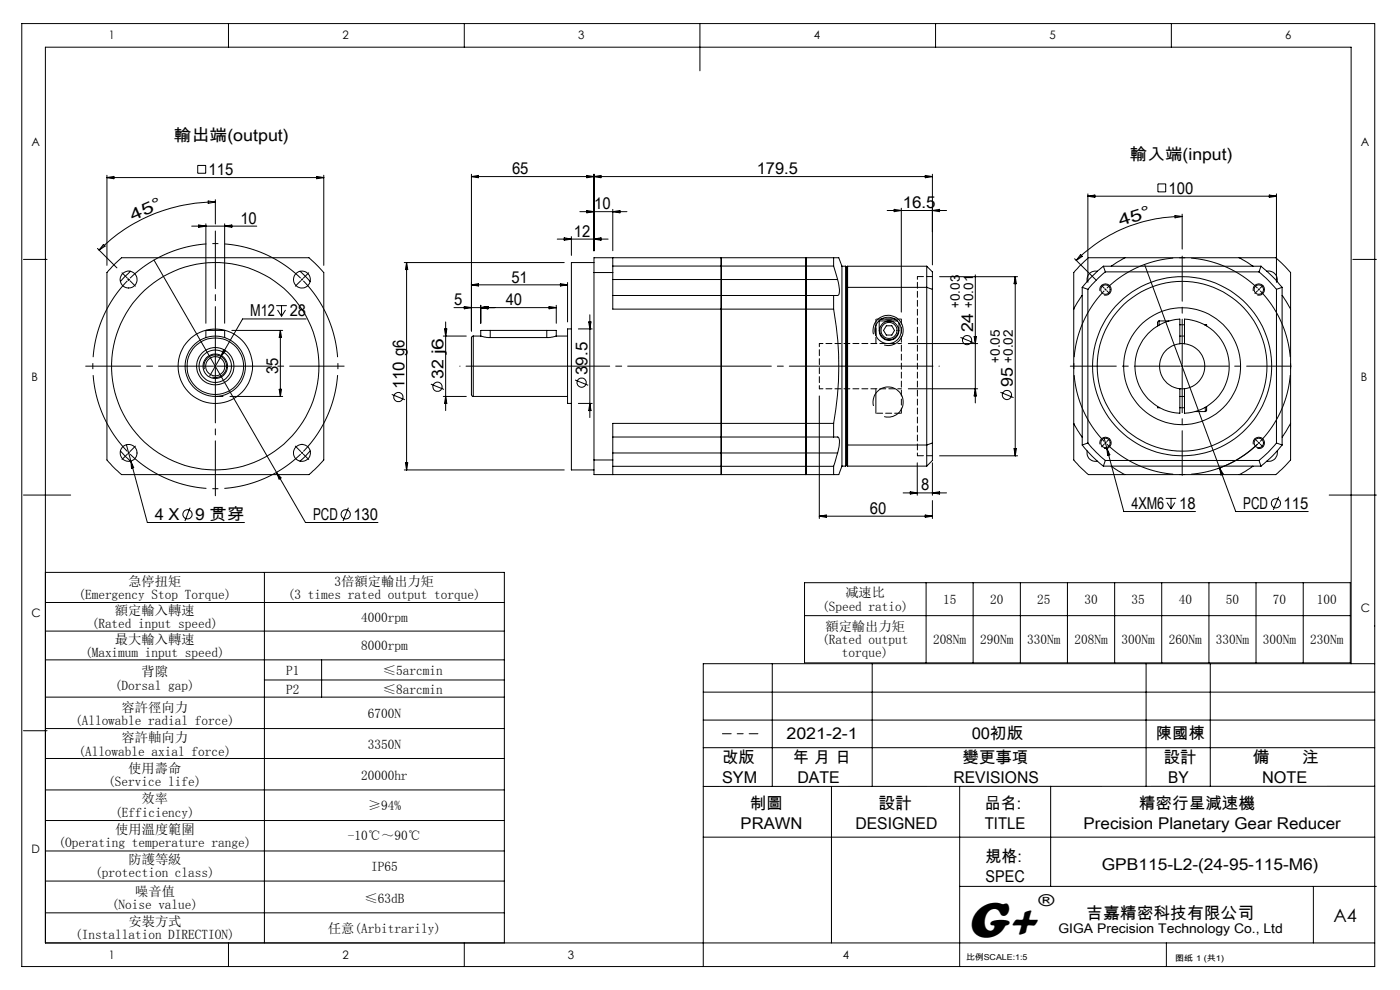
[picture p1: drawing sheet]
<svg xmlns="http://www.w3.org/2000/svg" width="297mm" height="210mm" viewBox="0 0 297 210" stroke-linecap="round" stroke-linejoin="round" font-family="sans-serif">
<g fill="none" stroke="#000" stroke-width=".21">
<path d="M4.6 5h287v200h-287zM48.5 5v5M98.5 5v5M148.5 5v10M198.5 5v5M248.5 5v5M22.7 37.2v19.1M22.7 37.7h46M22.7 37.7l1.5-.3v.5zM41.9 35.1h1.7v1.7h-1.7zM67.2 37.4l1.5 .3-1.5 .2zM68.7 37.2v19.1"/>
<path d="M100 37.5h97.8M100 37v33.2M100 37.5l1.5-.3v.5zM124.5 37.2l1.5 .3-1.5 .2zM126 37v16.2M126 37.5l1.5-.3v.5zM196.3 37.2l1.5 .3-1.5 .2zM197.8 37v19.2M245.6 39h1.7v1.7h-1.7zM5 55h5M20.7 52.7l4.1 4.1M21.9 51.8l.4 .4-1.3 .8z"/>
<path d="M23.8 56.6l2-1.9h39.7l1.3 1.1 1.9 2v39.8l-1.1 1.2-2.1 1.9h-39.7l-1.2-1.1-1.9-2v-39.8zM27.1 59.2l.3 .2M27.4 59.2l-.3 .2M27.7 57.5l-2.2 2.2M32.7 55.2l32.1 55.6h15.4M40.7 48h13.8M42.2 47.7l1.5 .3-1.5 .2zM43.7 47.5v21.1M44.2 42.6l1.5 .3-1.5 .2zM45.7 42.9a34.9 34.9 0 0 0-24.7 10.1M45.7 42.4v5.1M47.7 47.5v21.1"/>
<path d="M47.7 48l1.5-.3v.5zM63.6 57.5l2.2 2.2M85.8 55.7h33.9M86.3 55.7v44M86.3 55.7l.2 1.5h-.5zM118.2 50.7h10.8M119.7 50.4l1.5 .3-1.5 .3zM120.4 59.9v8.4M121.2 50.2v4M123 44.9h10M124.5 44.7l1.5 .2-1.5 .2zM126 55.7h-4.8v44h4.8"/>
<path d="M126 57.8v39.8M126 57.8h4M126 50.7l1.5-.3v.6zM130 54.7v3.1M130 57.8v7.8h46.8M130 59.3h47.7M130 56.4h46.8M130 44.4v8.8M130 44.9l1.5-.2v.4zM153 54.7v46M171 54.7v46M176.8 56.4l.9 2.9"/>
<path d="M176.8 54.7v1.7M176.8 54.7h1.1l.7 1.8M176.8 54.7h-50.8v3.1M177.7 59.3a5 5 0 0 1 .2 3.2 .96 .96 0 0 1-1.1 .2M178.6 56.5v42.4M178.6 56.5h.8M179.4 56.5v42.4M179.4 56.5l.2 .2M179.6 56.7v42M179.8 56.5v4.5M179.8 56.5l-.2 .2M179.8 56.5h16.8"/>
<path d="M188.2 44.7h12.6M189.7 44.4l1.5 .3-1.5 .2zM191.2 44.2v22M196.6 56.5v4.5M196.6 56.5l1.2 1.2v3.7M197.8 44.7l1.5-.3v.5zM199.3 58.7h16.6M206.9 58.3v27.2M215.4 58.7v38M215.4 58.7l.2 1.5h-.5zM228 54.9l4.6 4.6M229.2 54l.4 .4-1.3 .8z"/>
<path d="M230.8 41.1v18.8M230.8 41.6h40M230.8 41.6l1.5-.2v.5zM232.8 57.5a1.81 1.81 0 0 0-2.2 2.2M234.1 56.5a28.8 28.8 0 0 0-4.5 4.5M234.1 56.5h33.4M234.1 56.5l.4 1.2M234.5 57.7l-1.5 1.3-2.2 2.4M234.5 57.7h32.6M238.7 54.7h-7.8l-2 1.9-1.1 1.2v7.8M238.7 54.7l-2.9 1.8M238.7 54.7h24.2"/>
<path d="M242.8 56.1l15.9 43.2M249.3 45.7l1.5 .2-1.5 .3zM250.8 45.9a31.7 31.7 0 0 0-22.5 9.3M250.8 45.4v7.4M262.9 54.7h7.8l1.2 1.1 1.9 2v7.8M262.9 54.7l2.9 1.8M267.1 57.7l1.5 1.3 2.2 2.4M267.5 56.5a28.8 28.8 0 0 1 4.5 4.5M267.5 56.5l-.4 1.2M268.7 57.5a1.86 1.86 0 0 1 2.2 2.2M269.3 41.4l1.5 .2-1.5 .3zM270.8 41.1v18.8"/>
<path d="M287 55h5M43.4 78.3a2.39 2.39 0 0 1 2.1-3 2.39 2.39 0 0 1 2.6 2.6 2.39 2.39 0 0 1-3.1 2.1M43.7 71.6v-1.5h4v1.5M46.9 75.6l-2.4 4.2M47.4 74.2l.4 .2-.9 1.2zM49.2 70.1h10.8M58.6 64.8h2.3M58.9 65.7l.8 1.4M59.5 70.1v14M59.5 70.1l.2 1.5h-.5zM59.7 64.8v2.3M60.6 65.7l-.9 1.4"/>
<path d="M64.9 67.7h-13.4l-4.6 7.9M94.1 71.3h4.8M94.3 69.8h.5l-.3 1.5zM94.5 68.3v18.8M96.3 65.3h21.7M98.5 65l1.5 .3-1.5 .2zM100 60.4l1.5-.2v.5zM100 60.4h20.4M100.4 71.3l-.4 .3v12.2l.4 .3M100.4 71.3v12.8M100.4 71.3h1.6M102 71.3l2 .3"/>
<path d="M102 64.8v3.8M102 65.3l1.5-.3v.5zM104 70.1h-2v1.2M104 70.1h12M104 71.6h12M104 70.1v1.5M116 70.1h2v1.2M116 70.1v1.5M116.5 65l1.5 .3-1.5 .2zM118 71.3l-2 .3M118 71.3h2.4M118 64.8v3.8"/>
<path d="M118.9 60.2l1.5 .2-1.5 .3zM121.2 69.8h-.8v15.8h.8M122.7 69.8h2.9M124.9 68.3h.5l-.3 1.5zM125.1 66.8v21.8M130 62.7h46.8M176.8 65.6a66.8 66.8 0 0 1 0 24.2M176.8 62.7v2.9M179.8 61v33.4M179.8 61h16.8M185.3 70.9a3.2 3.2 0 0 1 2.9-4 3.2 3.2 0 0 1 3.4 3.5 3.2 3.2 0 0 1-4 2.8M185.7 70.9h.1"/>
<path d="M185.8 69v2.1M186.9 67.7h3M188 69.1h1.2l.6 1-.6 1h-1.2l-.6-1zM190.4 68.1h-3.9v.8a2.89 2.89 0 0 0 1.2 3.1 2.31 2.31 0 0 0 3-2.8v-.7M192.7 72.9h14.7M196.6 61v33.4M196.6 61l1.2 .4M197.8 61.4v32.6M203.8 71.6l2.8 1.1M206.7 71.4h.5l-.3 1.5zM227.8 65.6v24.2M229.6 62.7l-1.8 2.9"/>
<path d="M229.6 61l1.2 .4M229.6 61v33.4M230.8 61.4v32.6M233.4 61.7a1.2 1.2 0 0 1 1-1.5 1.2 1.2 0 0 1 1.3 1.3 1.2 1.2 0 0 1-1.5 1.1M234.4 61.3l.3 .3M234.7 61.3l-.3 .3M245.9 68.1l-.3 .2v.8M245.9 68.1v.9M245.9 68.1h2.1M250.3 72.9v-5.2a10 10 0 0 0-9.5 10 10 10 0 0 0 9.5 10v-5.2M250.3 72.9a4.8 4.8 0 0 0-4.3 4.8 4.8 4.8 0 0 0 4.3 4.8M250.3 72.9h1"/>
<path d="M250.3 71.3h1M250.3 68.9h1M251.3 72.9a4.8 4.8 0 0 1 4.3 4.8 4.8 4.8 0 0 1-4.3 4.8M251.3 72.9v-5.2a10 10 0 0 1 9.5 10 10 10 0 0 1-9.5 10v-5.2M255.5 68.9h.5v.2M265.9 61.7a1.2 1.2 0 0 1 1-1.5 1.2 1.2 0 0 1 1.3 1.3 1.2 1.2 0 0 1-1.5 1.1M270.8 61.4v32.6M272 62.7l1.8 2.9M272 61l-1.2 .4M272 61v33.4M273.8 65.6v24.2M25.5 95.7l2.2 2.1"/>
<path d="M26.8 94.3l1 3.5M27.8 97.8l3.5 13h20.6M27.8 97.8l.6 1.4-.5 .1zM45.7 84.1h1.6M48.8 84.1h11.2M59.2 82.6h.5l-.2 1.5zM65.8 95.7l-2.2 2.1M83.1 83.7l2.8 1.1M85.8 99.7h33.9M86 98.2h.5l-.2 1.5zM91.4 81.5l2.8 1.1M94.1 84.1h4.8"/>
<path d="M94.5 84.1l.3 1.5h-.5zM100.4 84.1h20M122 80.6l2.8 1.1M122.7 85.6h2.9M125.1 85.6l.3 1.5h-.5zM126 97.6v3.1h50.8M126 97.6h4M130 97.6v3.1M130 92.7h46.8M130 96.1h47.7M130 98.9h46.8M173.8 84v26"/>
<path d="M176.8 89.8v2.9M176.8 98.9v1.8M176.8 92.7h1a1.67 1.67 0 0 1 .2 1.7l-.3 1.7M176.8 89.8h-46.8v7.8M177.7 96.1l-.9 2.8M178.6 98.9l-.7 1.8h-1.1M178.6 98.9h.8M179.6 98.7l.2 .2M179.6 98.7l-.2 .2M179.8 94.4v4.5M179.8 98.9h16.8M179.8 94.4h16.8"/>
<path d="M185.3 86.1a3.2 3.2 0 0 1 2.8-4 3.2 3.2 0 0 1 3.5 3.5 3.2 3.2 0 0 1-4 2.8M185.8 82.5v5.2M192.7 82.5h14.7M194.6 98.2v6.8M196.6 94.4v4.5M197.8 94v3.7l-1.2 1.2M197.8 94l-1.2 .4M197.8 98.2v6.8M199.3 96.7h16.6M206.9 82.5l.3 1.5h-.5zM212.2 83.2l2.8 1.1M215.1 95.2h.5l-.2 1.5z"/>
<path d="M227.8 89.8v7.8l1.5 1.6 1.6 1.5h7.8M227.8 89.8l1.8 2.9M229.6 94.4a25.2 25.2 0 0 0 4.5 4.5M230.6 95.7a1.77 1.77 0 0 0 2.2 2.1M230.8 94l1.8 1.9 1.9 1.8M230.8 94l-1.2 .4M233.4 94.3a1.2 1.2 0 0 1 1-1.6 1.2 1.2 0 0 1 1.3 1.3 1.2 1.2 0 0 1-1.5 1.1M234.1 98.9h33.4M234.2 92.8l.6 2.3M234.5 97.7h32.6M234.5 97.7l-.4 1.2M234.8 95.1l3.6 13.4h15.2"/>
<path d="M234.8 95.1l.6 1.4-.4 .1zM235.8 98.9l2.9 1.8M245.6 86.2v.3h.4M250.3 82.5h1M250.3 84.1h1M250.3 86.5h1M253.6 87.3h2.1M255.7 86.4v.9M256 86.2v.9l-.3 .2M258.7 99.3l3.4 9.2h15.4M258.7 99.3l.8 1.3-.5 .1zM265.8 98.9l-2.9 1.8"/>
<path d="M265.9 94.3a1.2 1.2 0 0 1 1-1.6 1.2 1.2 0 0 1 1.3 1.3 1.2 1.2 0 0 1-1.5 1.1M266.8 94.1a23.4 23.4 0 0 1-8.5 5.3M267.1 97.7l.4 1.2M270.8 94l-1.8 1.9-1.9 1.8M270.8 94l1.2 .4M270.9 95.7a1.79 1.79 0 0 1-2.2 2.1M272 94.4a25.2 25.2 0 0 1-4.5 4.5M273.8 89.8v7.8l-1.9 2-1.2 1.1h-7.8M273.8 89.8l-1.8 2.9M5 105h10M40.3 107.7l-1.1 2.8M58.7 100.2l.9 1.2-.4 .2z"/>
<path d="M73.9 107.7l-1.1 2.8M173.8 109.5h24M173.8 109.5l1.5-.3v.5zM191.6 104.6h9.2M193.1 104.3l1.5 .3-1.5 .2zM196.3 109.2l1.5 .3-1.5 .2zM197.8 106.2v3.8M197.8 104.6l1.5-.3v.5zM238.7 100.7h24.2M247.3 105.7h2.2M247.6 106.6l.8 1.3M248.4 105.7v2.2"/>
<path d="M249.2 106.6l-.8 1.3M271.3 105.4l-1.2 2.8M282 105h10M9.6 121.4h97.4v78.6M9.6 127.8h97.4M9.6 133.9h97.4M9.6 140h97.4M56.1 121.4v78.6M68.2 140v7.9M170.7 123.6h115.8v17h-115.8zM170.7 130.6h115.8M196.5 123.6v17"/>
<path d="M206.4 123.6v17M216.5 123.6v17M226.4 123.6v17M236.5 123.6v17M246.5 123.6v17M256.5 123.6v17M266.5 123.6v17M276.5 123.6v17M5 155h5M9.6 147.9h97.4M9.6 154.5h97.4M56.1 144.2h50.9"/>
<path d="M149.2 152.7h142.4M149.2 146.8h142.4M149.2 158.6h142.4M163.8 140.8v26M185 140.8v26M243.1 140.8v26M256.8 140.8v26M286.6 140.8v-130.8h-277v190h282M291.6 140.8h-142.4v64.2M9.6 160.9h97.4M9.6 167.6h97.4M9.6 174.1h97.4"/>
<path d="M149.2 177.6h142.4M176.4 166.8v33.2M203.6 166.8v38.2M222.9 166.8v21.2M291.6 166.8h-142.4M9.6 180.5h97.4M9.6 186.9h97.4M9.6 193.6h97.4M203.6 188h88.4M278.6 188v12M48.5 200v5M98.5 200v5"/>
<path d="M247.4 200v5"/>
<circle cx="27.3" cy="59.3" r="1.79"/>
<circle cx="64.1" cy="59.3" r="1.8"/>
<circle cx="45.7" cy="77.7" r="3.4"/>
<circle cx="45.7" cy="77.7" r="6.4"/>
<circle cx="45.7" cy="77.7" r="4"/>
<circle cx="45.7" cy="77.7" r="2.03"/>
<circle cx="45.7" cy="77.7" r="2.6"/>
<circle cx="45.7" cy="77.7" r="22"/>
<circle cx="45.7" cy="77.7" r="6"/>
<circle cx="45.7" cy="77.7" r="7.9"/>
<circle cx="188.4" cy="70.1" r="2.8"/>
<circle cx="188.6" cy="70.1" r="1.7"/>
<circle cx="188.6" cy="70.1" r="2"/>
<circle cx="205.2" cy="72.2" r=".97"/>
<circle cx="234.5" cy="61.4" r="1"/>
<circle cx="250.8" cy="77.7" r="19"/>
<circle cx="250.8" cy="77.7" r="18"/>
<circle cx="250.8" cy="77.7" r="12.4"/>
<circle cx="267" cy="61.4" r="1"/>
<circle cx="27.3" cy="96.1" r="1.79"/>
<circle cx="64.1" cy="96.1" r="1.82"/>
<circle cx="84.5" cy="84.2" r=".98"/>
<circle cx="92.8" cy="82" r=".98"/>
<circle cx="123.4" cy="81.2" r=".98"/>
<circle cx="213.6" cy="83.8" r=".98"/>
<circle cx="234.5" cy="94" r="1"/>
<circle cx="267" cy="94" r="1"/>
<circle cx="39.8" cy="109.1" r=".98"/>
<circle cx="73.4" cy="109.1" r=".98"/>
<circle cx="270.7" cy="106.8" r=".97"/>
</g>
<path d="M64.1 59.3l-.2-.2M64.1 59.3l.1 .1M267.1 61.4l-.2-.1M267.1 61.4l.1 .1M27.3 96.1l.1 .1M27.3 96.1l-.1-.2M64.1 96.1l.1-.2M64.1 96.1l-.2 .1M234.5 93.9l.2 .2M234.5 93.9l-.1-.1M267.1 93.9l.1-.1M267.1 93.9l-.2 .2" fill="none" stroke="#000" stroke-width=".21" stroke-dasharray="30.5 1.3 1.3 1.3" stroke-linecap="butt"/>
<path d="M234.3 61.7a23 23 0 0 0 0 31.9M266.8 61.1a23 23 0 0 0-32 0M234.8 94.2a23 23 0 0 0 32 0M267.3 93.6a23 23 0 0 0 0-31.9" fill="none" stroke="#000" stroke-width=".21" stroke-dasharray="30.5 1.3 1.3 1.3" stroke-dashoffset="14.7" stroke-linecap="butt"/>
<path d="M27 59.6a26 26 0 0 0 0 36.2M63.8 59a26 26 0 0 0-36.2 0M27.6 96.3a26 26 0 0 0 36.2 0M64.4 95.8a26 26 0 0 0 0-36.2" fill="none" stroke="#000" stroke-width=".21" stroke-dasharray="30.5 1.3 1.3 1.3" stroke-dashoffset="12.4" stroke-linecap="butt"/>
<path d="M199.3 77.7h-101.8" fill="none" stroke="#000" stroke-width=".21" stroke-dasharray="30.5 1.3 1.3 1.3" stroke-dashoffset="-1.3"/>
<path d="M153.3 155.6h7.5" fill="none" stroke="#000" stroke-width=".21" stroke-dasharray="30.5 1.3 1.3 1.3" stroke-dashoffset="28.6"/>
<path d="M185.8 67.7h5.4M191.2 87.7h-5.4" fill="none" stroke="#000" stroke-width=".21" stroke-dasharray="1.3 .6" stroke-dashoffset="-.2"/>
<path d="M185.8 67.7v5.2" fill="none" stroke="#000" stroke-width=".21" stroke-dasharray="1.3 .6" stroke-dashoffset="-.1"/>
<path d="M191.2 87.7v-20" fill="none" stroke="#000" stroke-width=".21" stroke-dasharray="1.3 .6" stroke-dashoffset=".2"/>
<path d="M191.2 72.9h-17.4M173.8 82.5h17.4" fill="none" stroke="#000" stroke-width=".21" stroke-dasharray="1.3 .6" stroke-dashoffset=".5"/>
<path d="M173.8 82.5v-9.6" fill="none" stroke="#000" stroke-width=".21" stroke-dasharray="1.3 .6" stroke-dashoffset=".6"/>
<path d="M194.6 96.7v-38" fill="none" stroke="#000" stroke-width=".21" stroke-dasharray="1.3 .6" stroke-dashoffset=".7"/>
<path d="M197.8 58.7h-3.2M194.6 96.7h3.2" fill="none" stroke="#000" stroke-width=".21" stroke-dasharray="1.3 .6"/>
<g fill="none" stroke="#000" stroke-width=".21" stroke-dasharray="30.5 1.3 1.3 1.3">
<path d="M27 59l-1.1-1.1M27.6 59.6l1.1 1.1M63.8 59.6l-1.1 1.1M64.1 59.3l.1-.2M64.1 59.3l-.2 .1M64.4 59l1.1-1.1M45.7 77.7v-.2M45.7 77.7h-.2M45.7 77.7v.2M45.7 77.7h.2M234.3 61.1l-.6-.5M234.8 61.7l.6 .6"/>
<path d="M250.8 77.7v-.2M250.8 77.7h-.2M250.8 77.7v.2M250.8 77.7h.2M266.8 61.7l-.6 .6M267.1 61.4l.1-.1M267.1 61.4l-.2 .1M267.3 61.1l.6-.5M27 96.3l-1.1 1.2M27.3 96.1l-.1 .1M27.3 96.1l.1-.2M27.6 95.8l1.1-1.2"/>
<path d="M63.8 95.8l-1.1-1.2M64.1 96.1l.1 .1M64.1 96.1l-.2-.2M64.4 96.3l1.1 1.2M234.3 94.2l-.6 .6M234.5 93.9l-.1 .2M234.5 93.9l.2-.1M234.8 93.6l.6-.5M266.8 93.6l-.6-.5M267.1 93.9l.1 .2M267.1 93.9l-.2-.1M267.3 94.2l.6 .6"/>
</g>
<path d="M250.8 77.3v-23" fill="none" stroke="#000" stroke-width=".21" stroke-dasharray="30.5 1.3 1.3 1.3" stroke-dashoffset="20.9"/>
<path d="M250.4 77.7h-23.4" fill="none" stroke="#000" stroke-width=".21" stroke-dasharray="30.5 1.3 1.3 1.3" stroke-dashoffset="20.7"/>
<path d="M250.8 78.1v22.7M251.2 77.7h22.7" fill="none" stroke="#000" stroke-width=".21" stroke-dasharray="30.5 1.3 1.3 1.3" stroke-dashoffset="21"/>
<path d="M45.7 77.3v-28.3" fill="none" stroke="#000" stroke-width=".21" stroke-dasharray="30.5 1.3 1.3 1.3" stroke-dashoffset="18.3"/>
<path d="M45.3 77.7h-27.1M45.7 78.1v27.1" fill="none" stroke="#000" stroke-width=".21" stroke-dasharray="30.5 1.3 1.3 1.3" stroke-dashoffset="18.8"/>
<path d="M46.1 77.7h26.9" fill="none" stroke="#000" stroke-width=".21" stroke-dasharray="30.5 1.3 1.3 1.3" stroke-dashoffset="18.9"/>
<text font-size="11" x="205.1" y="198.7">G+</text>
<text font-size="3.9" x="282.9" y="195.5">A4</text>
<g font-size="3.5">
<text x="36.9" y="29.9">輸出端(output)</text>
<text x="239.7" y="34">輸入端(input)</text>
<text x="44.2" y="37.2">115</text>
<text x="108.6" y="37">65</text>
<text x="160.6" y="37">179.5</text>
<text x="247.9" y="41.1">100</text>
<text x="28.2" y="46.8" transform="rotate(-24 28.2 46.8)">4 5 °</text>
<text x="51" y="47.5">10</text>
<text x="126" y="44.4">10</text>
<text x="191.5" y="44.2">16.5</text>
<text x="237.7" y="48" transform="rotate(-18 237.7 48)">4 5 °</text>
<text x="121.7" y="50.2">12</text>
<text x="108.5" y="59.9">51</text>
<text x="96.3" y="64.7">5</text>
<text x="107.3" y="64.7">40</text>
<text x="53.1" y="67.1">M12</text>
<text x="61.5" y="67.1">28</text>
<text x="206.4" y="70.5" transform="rotate(-90 206.4 70.5)">24</text>
<text x="59" y="79.4" transform="rotate(-90 59 79.4)">35</text>
<text x="85.8" y="82.6" transform="rotate(-90 85.8 82.6)">110 g6</text>
<text x="94.1" y="80.4" transform="rotate(-90 94.1 80.4)">32 j6</text>
<text x="124.7" y="79.5" transform="rotate(-90 124.7 79.5)">39.5</text>
<text x="214.9" y="82.2" transform="rotate(-90 214.9 82.2)">95</text>
<text x="195.4" y="104">8</text>
<text x="240" y="108">4XM6</text>
<text x="250.1" y="108">18</text>
<text x="263.8" y="108">PCD</text>
<text x="272.3" y="108">115</text>
<text x="32.9" y="110.3">4 X</text>
<text x="41.4" y="110.3">9 贯穿</text>
<text x="66.4" y="110.3">PCD</text>
<text x="75" y="110.3">130</text>
<text x="184.5" y="109">60</text>
<text x="220.3" y="192.2">®</text>
<text x="230.5" y="194.8">吉嘉精密科技有限公司</text>
</g>
<g font-size="3.4">
<text x="153.2" y="161.9">改版</text>
<text x="166.8" y="156.8">2021-2-1</text>
<text x="168.2" y="161.9">年 月 日</text>
<text x="204.2" y="161.9">變更事項</text>
<text x="206.1" y="156.8">00初版</text>
<text x="245.2" y="156.8">陳國棟</text>
<text x="246.9" y="161.9">設計</text>
<text x="265.8" y="161.9">備</text>
<text x="276.3" y="161.9">注</text>
<text x="153.2" y="166.2">SYM</text>
<text x="169.2" y="166.2">DATE</text>
<text x="202.3" y="166.2">REVISIONS</text>
<text x="247.8" y="166.2">BY</text>
<text x="267.7" y="166.2">NOTE</text>
<text x="159.1" y="171.5">制圖</text>
<text x="186.4" y="171.5">設計</text>
<text x="208.9" y="171.5">品名:</text>
<text x="241.6" y="171.5">精密行星減速機</text>
<text x="157.1" y="175.8">PRAWN</text>
<text x="181.5" y="175.8">DESIGNED</text>
<text x="208.9" y="175.8">TITLE</text>
<text x="229.9" y="175.8">Precision Planetary Gear Reducer</text>
<text x="209.1" y="182.9">規格:</text>
<text x="233.7" y="184.5">GPB115-L2-(24-95-115-M6)</text>
<text x="209.1" y="187.2">SPEC</text>
</g>
<g font-size="2.8">
<text x="203.6" y="65.3" transform="rotate(-90 203.6 65.3)">+0.03</text>
<text x="206.4" y="65.3" transform="rotate(-90 206.4 65.3)">+0.01</text>
<text x="212.1" y="76.9" transform="rotate(-90 212.1 76.9)">+0.05</text>
<text x="214.9" y="76.9" transform="rotate(-90 214.9 76.9)">+0.02</text>
<text x="27.2" y="124.2">急停扭矩</text>
<text x="71" y="124.2">3倍額定輸出力矩</text>
<text x="16.6" y="127">(Emergency Stop Torque)</text>
<text x="24.4" y="130.4">額定輸入轉速</text>
<text x="61.1" y="127">(3 times rated output torque)</text>
<text x="76.6" y="131.8">4000rpm</text>
<text x="174.4" y="129.5">(Speed ratio)</text>
<text x="179.3" y="126.7">减速比</text>
<text x="200.1" y="128.1">15</text>
<text x="210.1" y="128.1">20</text>
<text x="220.1" y="128.1">25</text>
<text x="230.1" y="128.1">30</text>
<text x="240.1" y="128.1">35</text>
<text x="250.1" y="128.1">40</text>
<text x="260" y="128.1">50</text>
<text x="270" y="128.1">70</text>
<text x="279.3" y="128.1">100</text>
<text x="19.5" y="133.3">(Rated input speed)</text>
<text x="24.4" y="136.5">最大輸入轉速</text>
<text x="76.6" y="137.9">8000rpm</text>
<text x="174.4" y="136.6">(Rated output</text>
<text x="175.1" y="133.8">額定輸出力矩</text>
<text x="197.9" y="136.6">208Nm</text>
<text x="207.9" y="136.6">290Nm</text>
<text x="217.9" y="136.6">330Nm</text>
<text x="227.9" y="136.6">208Nm</text>
<text x="237.9" y="136.6">300Nm</text>
<text x="247.9" y="136.6">260Nm</text>
<text x="257.9" y="136.6">330Nm</text>
<text x="267.9" y="136.6">300Nm</text>
<text x="277.9" y="136.6">230Nm</text>
<text x="18" y="139.3">(Maximum input speed)</text>
<text x="30" y="143.5">背隙</text>
<text x="60.7" y="143.1">P1</text>
<text x="81.3" y="143.1">≤5arcmin</text>
<text x="178.6" y="139.4">torque)</text>
<text x="24.4" y="146.3">(Dorsal gap)</text>
<text x="60.7" y="147.2">P2</text>
<text x="81.3" y="147.2">≤8arcmin</text>
<text x="15.9" y="153.8">(Allowable radial force)</text>
<text x="25.8" y="151">容許徑向力</text>
<text x="78" y="152.4">6700N</text>
<text x="16.6" y="160.3">(Allowable axial force)</text>
<text x="25.8" y="157.5">容許軸向力</text>
<text x="78" y="158.9">3350N</text>
<text x="23" y="166.8">(Service life)</text>
<text x="27.2" y="164">使用壽命</text>
<text x="76.6" y="165.4">20000hr</text>
<text x="24.4" y="173.2">(Efficiency)</text>
<text x="30" y="170.4">效率</text>
<text x="78" y="171.8">≥94%</text>
<text x="12.4" y="179.7">(Operating temperature range)</text>
<text x="24.4" y="176.9">使用溫度範圍</text>
<text x="73.8" y="178.3">-10℃～90℃</text>
<text x="27.2" y="183.3">防護等級</text>
<text x="78.7" y="184.7">IP65</text>
<text x="20.2" y="186.1">(protection class)</text>
<text x="28.7" y="190">噪音值</text>
<text x="77.3" y="191.4">≤63dB</text>
<text x="23.7" y="192.9">(Noise value)</text>
<text x="27.2" y="196.4">安裝方式</text>
<text x="69.6" y="197.8">任意(Arbitrarily)</text>
<text x="224.5" y="197.8">GIGA Precision Technology Co., Ltd</text>
<text x="16" y="199.2">(Installation DIRECTION)</text>
</g>
<g font-size="2.5">
<text x="23.1" y="8.4">1</text>
<text x="72.7" y="8.4">2</text>
<text x="122.7" y="8.4">3</text>
<text x="172.7" y="8.4">4</text>
<text x="222.7" y="8.4">5</text>
<text x="272.7" y="8.4">6</text>
<text x="6.7" y="30.9">A</text>
<text x="288.7" y="30.9">A</text>
<text x="6.7" y="80.9">B</text>
<text x="288.7" y="80.9">B</text>
<text x="6.7" y="130.9">C</text>
<text x="288.7" y="129.9">C</text>
<text x="6.7" y="180.9">D</text>
<text x="23.1" y="203.4">1</text>
<text x="72.7" y="203.4">2</text>
<text x="120.5" y="203.4">3</text>
<text x="178.8" y="203.4">4</text>
</g>
<g font-size="1.7">
<text x="204.9" y="203.7">比例SCALE:1:5</text>
<text x="249.3" y="203.8">图纸 1 (共1)</text>
</g>
</svg>
